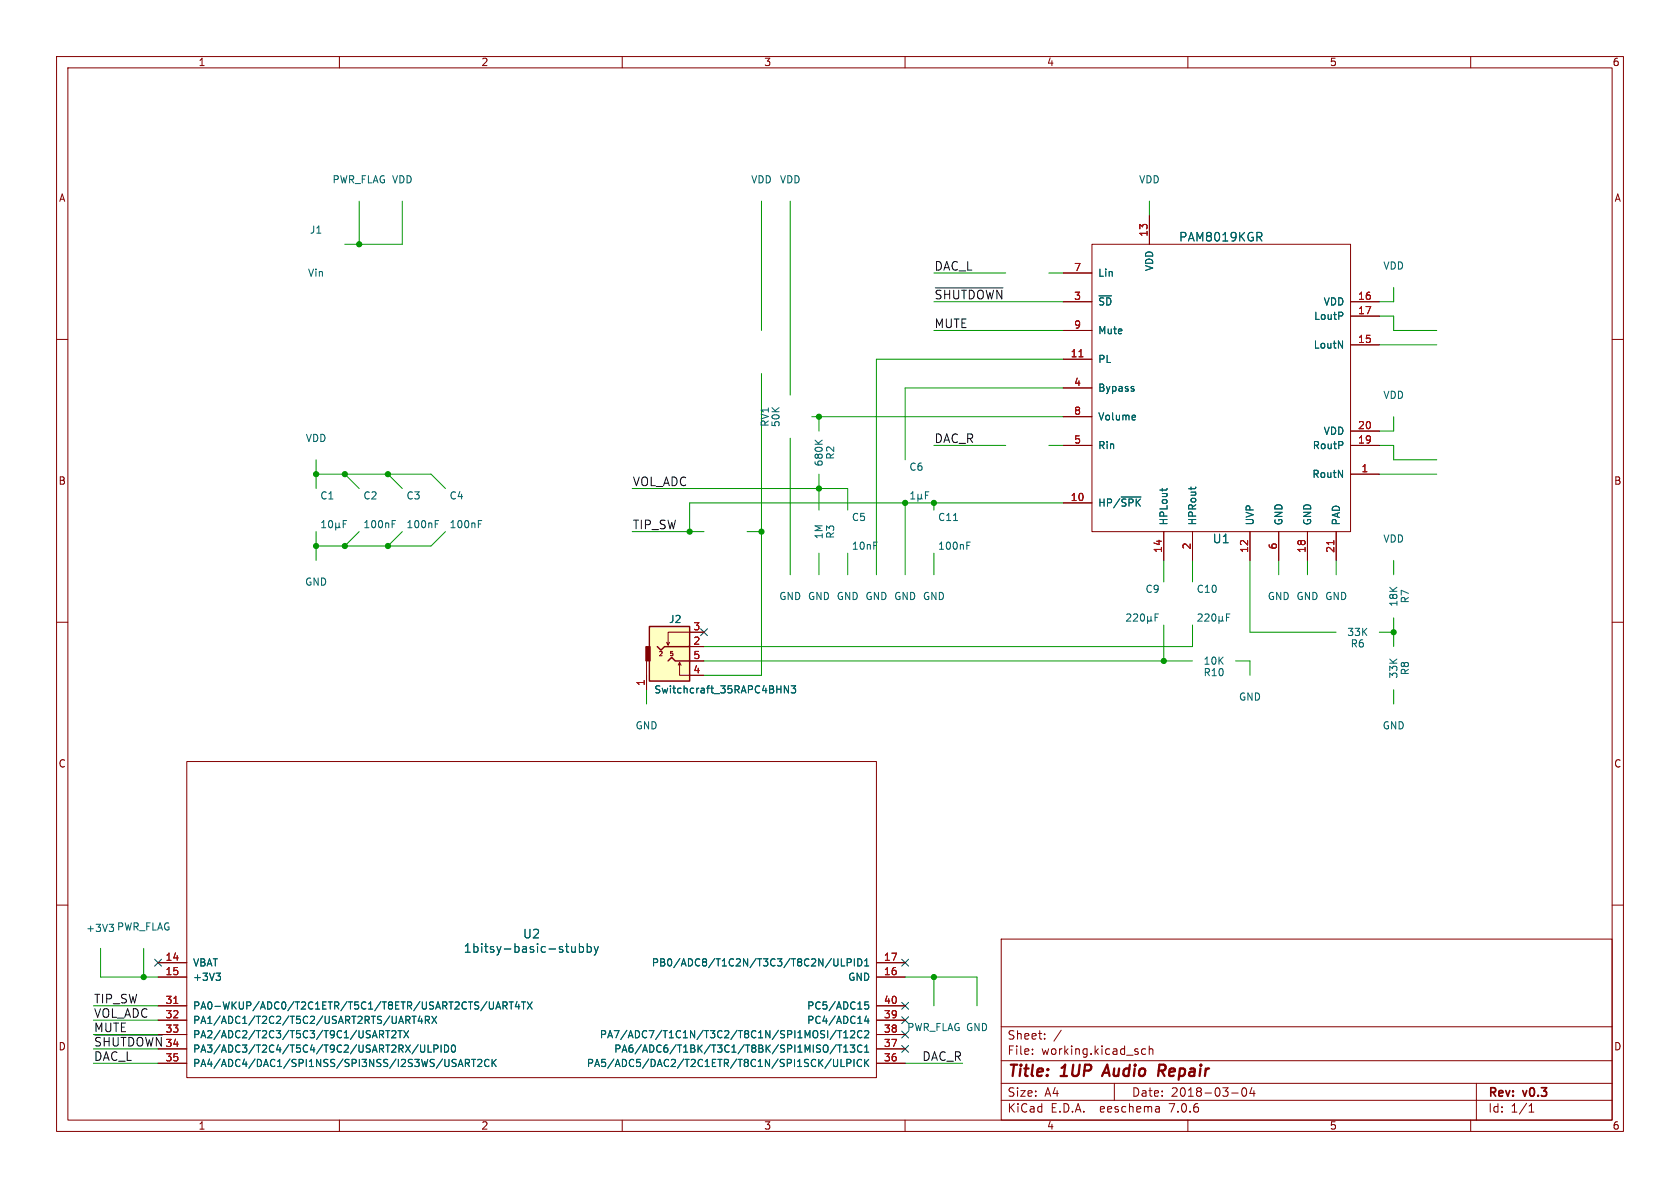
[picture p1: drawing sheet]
<svg xmlns="http://www.w3.org/2000/svg" width="297mm" height="210mm" viewBox="0 0 297 210" stroke-linecap="round" stroke-linejoin="round" font-family="sans-serif">
<g fill="none" stroke="#840000" stroke-width=".18">
<path d="M10 10h277v190h-277zM12 12h273v186h-273zM60 10v2M110 10v2M160 10v2M210 10v2M260 10v2M203.2 38.1v5.1M10 60h2M188 53.3h5M188 48.3h5M188 58.4h5"/>
<path d="M193 43.2h45.8v50.8h-45.8zM238.8 53.3h5M238.8 55.9h5M285 60h2M188 63.5h5M188 78.7h5M188 68.6h5M188 73.7h5M238.8 61h5M238.8 78.7h5M238.8 76.2h5M188 88.9h5"/>
<path d="M205.7 94v5.1M210.8 94v5.1M221 94v5.1M226.1 94v5.1M231.1 94v5.1M236.2 94v5.1M238.8 83.8h5M10 110h2M114.3 116.8v5.1M118.4 113.5l-.3 .5M119.9 117.6l.2-.5v2.3h4.4M120.1 117.1l.3 .5"/>
<path d="M121.9 114.3h2.6M121.9 116.8h2.6M124.5 111.8h-6.4v2.2l-.2-.5M285 110h2M33 134.6h121.9v55.9h-121.9zM10 160h2M285 160h2M27.9 170.2h5.1M27.9 172.7h5.1M27.9 177.8h5.1M154.9 170.2h5.1M154.9 172.7h5.1"/>
<path d="M154.9 177.8h5.1M177 166h108v32h-108zM27.9 185.4h5.1M27.9 180.3h5.1M27.9 182.9h5.1M27.9 188h5.1M60 198v2M110 198v2M154.9 185.4h5.1M154.9 180.3h5.1M154.9 182.9h5.1M154.9 188h5.1"/>
<path d="M160 198v2M177 194.5h108M177 191.5h108M177 187.5h108M177 181.5h108M182.5 186.3v.1M182.5 185.5v.1M184.7 183.6v.1M184.7 182.8v.1M187.6 182.1l-1.3 2M197 191.5v3M202.5 185.5l-.4-.1-.3 .3v.4l.2 .2h.5"/>
<path d="M203.2 185.5l.2-.1 .3 .1 .1 .9M203.2 184.9v1.5M204.9 195.7l.1 .9M205 196.5l-.2 .1M205 196h-.2M210 198v2M217.7 193.2h1.2M219.7 192.4l.2-.1a.81 .81 0 0 1 .6 .6 .81 .81 0 0 1-.3 .8l-.2 .1a.81 .81 0 0 1-.3-1.4zM221.3 192.2l-.3 1.1h.9M221.7 192.8v1M260 198v2M261 191.5v6.5"/>
<path d="M270.3 196.6h.9M270.3 195.5l.4-.4v1.5"/>
</g>
<path d="M195.7 188.2l-.9 2M205.3 189.3l.6 .9M205.7 188.2h-.7l-.3 2M205.8 189.2l-1 .1" fill="none" stroke="#840000" stroke-width=".4"/>
<path d="M114.8 110.7h7.1v9.7h-7.1z" fill="#ffffc2" stroke="#ffffc2" stroke-width=".18"/>
<path d="M114.8 110.7h7.1v9.7h-7.1zM116.2 114.3l.6 .6 .7-.6h4.4M118.1 116.8l.6-.6 .7 .6h2.5" fill="none" stroke="#840000" stroke-width=".25"/>
<path d="M114.2 114.3h.7v2.5h-.7z" fill="#840000" stroke="#840000" stroke-width=".18"/>
<g fill="none" stroke="#006464" stroke-width=".18">
<path d="M222.6 41.9l.5 .7M222.8 41.1l.3 .3-.1 .3-.2 .2M237.3 55.3v.4M144.1 77.8l.7 .7M145.4 77.8l-.8 .5M200.3 68.7l.2 .2-.2 .3M200.3 68.3l.1 .1M200.6 73.4l.1 .3-.6 .1M200.7 74.2h-.1M56.9 93.3h.7M56.9 92.4l.3-.4v1.3M58.3 92.1l.1-.1a.68 .68 0 0 1 .4 .7 .68 .68 0 0 1-.4 .6 .84 .84 0 0 1-.1-1.2z"/>
<path d="M59.3 93.1l.2 .2h.3l.2-.2M59.3 92.4v1.3M60 93.1l.1 .2M60 92.4v.7M60.7 92.6h.4M61.3 92h-.6v1.3M64.5 93.3h.7M64.5 92.4l.4-.4v1.3M65.9 92.1l.1-.1a.68 .68 0 0 1 .4 .7 .68 .68 0 0 1-.4 .6 .84 .84 0 0 1-.1-1.2zM67 92.1l.2-.1a.68 .68 0 0 1 .4 .7 .68 .68 0 0 1-.4 .6l-.2-.1-.1-.4zM68.2 92.4v.9M68.2 92.6l.2-.2 .3 .1v.8"/>
<path d="M69.3 92.6h.4M69.9 92h-.6v1.3M76.9 92h.7M76.9 92.6h.5M84.6 92h.6M84.6 92.6h.4M161 88.2h.7M161 87.3l.4-.4v1.3M162.3 88l.2 .2h.2l.2-.2M162.3 87.4v1.2M162.9 88l.2 .2M162.9 87.4v.6"/>
<path d="M163.6 87.5h.4M164.2 86.9h-.6v1.3M168.6 92h.7M170.9 96.4h.4M170.9 95.8h.6M198.2 87.9h3.5M205.5 86.3v.5M206.3 86.3v.3M210.6 86.1v.5M211.4 86.1v.1M199.2 108.7l.5-.2 .2 .4-.8 .9h.8M200.4 108.7l.5-.2 .2 .4-.8 .9h.8"/>
<path d="M201.8 108.6l.1-.1a.68 .68 0 0 1 .4 .7 .68 .68 0 0 1-.4 .6 .84 .84 0 0 1-.1-1.2zM202.9 109.6l.2 .2h.2l.2-.2M202.9 109v1.2M203.5 109.6l.2 .2M203.5 109v.6M204.2 109.1h.4M204.8 108.5h-.6v1.3M211.8 108.7l.5-.2 .2 .4-.8 .9h.8M213 108.7l.5-.2 .2 .4-.7 .9h.7M214.4 108.6l.1-.1a.68 .68 0 0 1 .5 .7 .68 .68 0 0 1-.5 .6 .84 .84 0 0 1-.1-1.2zM215.5 109.6l.2 .2h.2l.2-.2M215.5 109v1.2"/>
<path d="M216.1 109.6l.2 .2M216.1 109v.6M216.8 109.1h.5M217.4 108.5h-.6v1.3M139.4 121.2v1.3l-.7-1.3v1.3M139.9 121.2h.8l-.5 .5 .4 .1v.6l-.2 .1-.5-.1M19.3 163.4h.8l-.4 .5M19.8 163.9l.3 .2v.3l-.3 .3M38.2 172h.8l-.4 .5M38.7 172.5l.3 .3v.3l-.3 .2M72.8 179.6h.8M73.2 179.6v1.3"/>
<path d="M74.2 179.6l-.3 .9h.8M76.3 179.6l.9 1.3M77.2 179.6l-.9 1.3M87.7 178.4l.4-1.3 .4 1.3M87.8 178h.6M88.9 177.8l.6-.1 .2-.2-.1-.3-.7-.1v1.3M89.2 177.8l.5 .6M90 177.1h.7M90.4 177.1v1.3M91.4 177l-.3 1h.8M91.7 177.5v.9M92.2 177.1h.7"/>
<path d="M92.6 177.1v1.3M93.2 177.1l.9 1.3M94.1 177.1l-.9 1.3M101.1 167.3v1h.4l.2-.1M101.7 167.3v1M102.4 167.4l.5-.1 .3 .3v.4l-.2 .3h-.6M102.4 166.8v1.5M103.8 167.4l.4-.1 .3 .3v.4l-.1 .3h-.6M103.8 166.8v1.5M105 167.3l.4 1M105.4 168.3l-.1 .4-.3 .1M105.8 167.3l-.4 1"/>
<path d="M148.1 169.5v1.1l-.2 .2-.4-.1M148.7 169.5v1.3h.6M149.8 170.2l.6-.1 .1-.2-.1-.3-.6-.1v1.3M151 169.5v1.3M151.6 169.5a.64 .64 0 0 1 .8 .6 .64 .64 0 0 1-.8 .7zM152.9 170.8h.7M152.9 169.9l.3-.4v1.3M153.2 179.6l-.3 .9h.7M153.5 177.1h-.6v.6l.1-.1 .5 .1 .1 .1-.1 .5-.2 .1-.4-.1M67.1 182.2h.5l.2 .2-.1 .4-.6 .1M67.4 182.9l.4 .6M68.2 182.2h.7"/>
<path d="M68.5 182.2v1.3M69.3 182.3l.5-.1 .2 .4-.8 .9h.8M70.4 182.2h.7M70.7 182.2v1.3M71.4 182.2l.8 1.3M72.2 182.2l-.8 1.3M74.4 184.7v1.1l.2 .2 .4-.1 .1-.1v-1.1M74.5 180.1v.8M75.2 180.3h.6l.1-.2v-.3l-.7-.2v1.3M75.5 180.3l.4 .6M75.7 184.7v1.3h.6M76.7 185.4l.6-.1 .1-.1v-.3l-.7-.2v1.3"/>
<path d="M78 184.7v1.3M78.6 184.7a.64 .64 0 0 1 .7 .7 .64 .64 0 0 1-.7 .6zM80 184.8l.1-.1a.68 .68 0 0 1 .4 .7 .68 .68 0 0 1-.4 .6 .84 .84 0 0 1-.1-1.2zM81 188.5l.4-1.2 .5 1.2M81.1 188.2h.6M82.3 187.9h.6l.1-.2-.1-.3-.6-.1v1.2M82.6 187.9l.4 .6M83.4 187.3h.7M83.7 187.3v1.2M84.5 187.4l.4-.1 .3 .3-.8 .9h.8M86.4 187.4a.6 .6 0 0 0-.8 .4 .6 .6 0 0 0 .6 .7l.2-.1M87 187.3v1.2"/>
<path d="M87.2 187.8l.5 .7M87.7 187.3l-.7 .7M147.4 187.3v1l.2 .2h.4l.1-.2v-1M147.8 184.7l-1.1 1.6M147.8 182.1l-1.1 1.7M148.1 182.2h.7M148.1 184.7h.7M148.4 182.2v1.3M148.4 184.7v1.3M148.7 187.3v1.2h.6M149.2 183.5h.7M149.2 186h.7"/>
<path d="M149.2 182.6l.3-.4v1.3M149.2 185.1l.3-.4v1.3M149.7 187.9h.6l.1-.2v-.3l-.7-.1v1.2M150.3 184.7h.8l-.4 .5 .3 .1v.6l-.1 .1-.6-.1M150.4 182.3l.5-.1 .2 .4-.8 .9h.8M151 187.3v1.2M152.3 187.4a.6 .6 0 0 0-.8 .4 .6 .6 0 0 0 .6 .7l.2-.1M152.4 182.3a.6 .6 0 0 0-.9 .4 .6 .6 0 0 0 .6 .8l.3-.2M152.4 184.9a.6 .6 0 0 0-.9 .4 .6 .6 0 0 0 .6 .7l.3-.1M152.9 185.1l.3-.4v1.3M152.9 182.3l.4-.1 .3 .4-.8 .9h.8M152.9 186h.7"/>
<path d="M152.9 187.3v1.2M153 187.8l.6 .7M153.5 180.1v.8M153.6 187.3l-.7 .7"/>
</g>
<path d="M190.7 63.1h.8M235.8 95.6v.7M30.7 177.4h.7" fill="none" stroke="#a90000" stroke-width=".18"/>
<path d="M165.4 50.9h11.9M16.8 183h11.9" fill="none" stroke="#0f0f0f" stroke-width=".18"/>
<g fill="none" stroke="#009600" stroke-width=".18">
<path d="M63.5 35.6v7.6M71.1 35.6v7.6h-10.1M134.6 35.6v22.8M139.7 35.6v34.3M203.2 35.6v2.5M165.1 53.3h22.9M165.1 58.4h22.9M165.1 48.3h12.7M185.4 48.3h2.6M243.8 55.9h2.6v2.5h7.6M246.4 50.8v2.5h-2.6M134.6 66v53.4h-10.1"/>
<path d="M139.7 77.5v24.1M143.5 73.7h44.5M144.8 73.7v2.5M165.1 78.7h12.7M185.4 78.7h2.6M188 68.6h-28v12.7M188 63.5h-33.1v38.1M243.8 78.7h2.6v2.6h7.6M243.8 61h10.2M246.4 73.7v2.5h-2.6M55.9 83.8h20.3l2.5 2.6M55.9 81.3v5.1"/>
<path d="M55.9 94v5.1M61 83.8l2.5 2.6M63.5 94l-2.5 2.5M68.6 83.8l2.5 2.6M71.1 94l-2.5 2.5M78.7 94l-2.5 2.5h-20.3M111.8 86.4h38.1v3.8M111.8 94h12.7M132.1 94h2.5M144.8 83.8v6.4M144.8 97.8v3.8M149.9 97.8v3.8"/>
<path d="M160 88.9v12.7M165.1 88.9v1.3M165.1 97.8v3.8M188 88.9h-66.1v5.1M205.7 99.1v3.8M210.8 99.1v3.8M221 99.1v12.7h15.2M226.1 99.1v2.5M231.1 99.1v2.5M236.2 99.1v2.5M243.8 83.8h10.2M246.4 99.1v2.5"/>
<path d="M124.5 116.8h86.3M205.7 110.5v6.3M210.8 110.5v3.8h-86.3M218.4 116.8h2.6v2.6M243.8 111.8h2.6M246.4 109.2v5.1M114.3 121.9v2.6M246.4 121.9v2.6M16.5 177.8h11.4M17.8 167.6v5.1h10.1M25.4 167.6v5.1M160 172.7h12.7v5.1"/>
<path d="M165.1 172.7v5.1M16.5 180.3h11.4M16.5 182.9h11.4M16.5 188h11.4M16.5 185.4h11.4M160 188h10.2"/>
</g>
<g fill="none" stroke="#000084" stroke-width=".18">
<path d="M123.9 111.2l1.2 1.2M125.1 111.2l-1.2 1.2M27.3 169.6l1.2 1.2M28.5 169.6l-1.2 1.2M159.4 177.2l1.2 1.2M159.4 169.6l1.2 1.2M159.4 179.7l1.2 1.2M160.6 177.2l-1.2 1.2M160.6 169.6l-1.2 1.2M160.6 179.7l-1.2 1.2M159.4 184.8l1.2 1.2M159.4 182.3l1.2 1.2"/>
<path d="M160.6 184.8l-1.2 1.2M160.6 182.3l-1.2 1.2"/>
</g>
<g fill="#009600" stroke="#009600" stroke-width=".18">
<circle cx="68.6" cy="83.8" r=".46"/>
<circle cx="61" cy="83.8" r=".46"/>
<circle cx="63.5" cy="43.2" r=".46"/>
<circle cx="55.9" cy="83.8" r=".46"/>
<circle cx="68.6" cy="96.5" r=".46"/>
<circle cx="144.8" cy="73.7" r=".46"/>
<circle cx="144.8" cy="86.4" r=".46"/>
<circle cx="134.6" cy="94" r=".46"/>
<circle cx="160" cy="88.9" r=".46"/>
<circle cx="121.9" cy="94" r=".46"/>
<circle cx="205.7" cy="116.8" r=".46"/>
<circle cx="165.1" cy="172.7" r=".46"/>
<circle cx="165.1" cy="88.9" r=".46"/>
<circle cx="246.4" cy="111.8" r=".46"/>
<circle cx="55.9" cy="96.5" r=".46"/>
<circle cx="61" cy="96.5" r=".46"/>
<circle cx="25.4" cy="172.7" r=".46"/>
</g>
<g font-size="2.8" fill="#840000">
<text x="178" y="190.9">Title:</text>
<text x="187.7" y="190.9">1UP</text>
<text x="196" y="190.9">Audio</text>
<text x="206.4" y="190.9">Repair</text>
</g>
<g font-size="2.1" fill="#0f0f0f">
<text x="165.1" y="47.9">DAC_L</text>
<text x="165.1" y="53">~{SHUTDOWN}</text>
<text x="165.1" y="58.1">MUTE</text>
<text x="165.1" y="78.4">DAC_R</text>
<text x="111.8" y="86">VOL_ADC</text>
<text x="111.8" y="93.7">TIP_SW</text>
<text x="16.5" y="177.5">TIP_SW</text>
<text x="16.5" y="185.1">~{SHUTDOWN}</text>
<text x="16.5" y="182.6">MUTE</text>
<text x="16.5" y="180">VOL_ADC</text>
<text x="16.5" y="187.6">DAC_L</text>
<text x="163" y="187.6">DAC_R</text>
</g>
<g font-size="2.1" fill="#006464">
<text x="208.3" y="42.9">PAM8019KGR</text>
<text x="214.3" y="96.2">U1</text>
<text x="92.4" y="166.1">U2</text>
<text x="81.9" y="168.6">1bitsy-basic-stubby</text>
</g>
<g font-size="2.1" fill="#840000">
<text x="178" y="184">Sheet:</text>
<text x="178" y="186.7">File:</text>
<text x="184.1" y="186.7">working.kicad_sch</text>
<text x="178" y="196.9">KiCad</text>
<text x="178" y="194.1">Size:</text>
<text x="184.7" y="194.1">A4</text>
<text x="185.7" y="196.9">E.D.A.</text>
<text x="194.6" y="196.9">eeschema</text>
<text x="200" y="194.1">Date:</text>
<text x="207" y="196.9">7.0.6</text>
<text x="207" y="194.1">2018-03-04</text>
<text x="263" y="194.3">Rev:</text>
<text x="263" y="196.9">Id:</text>
<text x="267.1" y="196.9">1/1</text>
<text x="269.4" y="194.3">v0.3</text>
</g>
<g font-size="1.8" fill="#840000">
<text x="35" y="11.9">1</text>
<text x="85" y="11.9">2</text>
<text x="135" y="11.9">3</text>
<text x="185" y="11.9">4</text>
<text x="235" y="11.9">5</text>
<text x="285" y="11.9">6</text>
<text x="10.3" y="35.9">A</text>
<text x="285.3" y="35.9">A</text>
<text x="10.3" y="85.9">B</text>
<text x="285.3" y="85.9">B</text>
<text x="10.3" y="135.9">C</text>
<text x="285.3" y="135.9">C</text>
<text x="10.3" y="185.9">D</text>
<text x="285.3" y="185.9">D</text>
<text x="35" y="199.9">1</text>
<text x="85" y="199.9">2</text>
<text x="135" y="199.9">3</text>
<text x="185" y="199.9">4</text>
<text x="235" y="199.9">5</text>
<text x="285" y="199.9">6</text>
</g>
<g font-size="1.8" fill="#006464">
<text x="58.7" y="32.6">PWR_FLAG VDD</text>
<text x="132.7" y="32.6">VDD</text>
<text x="137.8" y="32.6">VDD</text>
<text x="201.3" y="32.6">VDD</text>
<text x="54.7" y="41.5">J1</text>
<text x="244.5" y="47.9">VDD</text>
<text x="54.4" y="49.1">Vin</text>
<text x="194.1" y="49.1">Lin</text>
<text x="204.1" y="48" transform="rotate(-90 204.1 48)">VDD</text>
<text x="194.1" y="54.2">~{SD}</text>
<text x="194.1" y="59.3">Mute</text>
<text x="232.2" y="56.7">LoutP</text>
<text x="233.9" y="54.2">VDD</text>
<text x="194.1" y="64.4">PL</text>
<text x="232.2" y="61.8">LoutN</text>
<text x="194.1" y="69.4">Bypass</text>
<text x="244.5" y="70.7">VDD</text>
<text x="136.1" y="75.5" transform="rotate(-90 136.1 75.5)">RV1</text>
<text x="138" y="75.6" transform="rotate(-90 138 75.6)">50K</text>
<text x="194.1" y="74.5">Volume</text>
<text x="233.9" y="77.1">VDD</text>
<text x="54" y="78.3">VDD</text>
<text x="145.6" y="82.6" transform="rotate(-90 145.6 82.6)">680K</text>
<text x="147.7" y="81.4" transform="rotate(-90 147.7 81.4)">R2</text>
<text x="160.7" y="83.4">C6</text>
<text x="194.1" y="79.6">Rin</text>
<text x="232" y="79.6">RoutP</text>
<text x="56.5" y="88.5">C1</text>
<text x="64.1" y="88.5">C2</text>
<text x="71.8" y="88.5">C3</text>
<text x="79.4" y="88.5">C4</text>
<text x="194.1" y="89.8">HP/~{SPK}</text>
<text x="231.9" y="84.7">RoutN</text>
<text x="71.8" y="93.6">100nF</text>
<text x="79.4" y="93.6">100nF</text>
<text x="145.6" y="95.4" transform="rotate(-90 145.6 95.4)">1M</text>
<text x="147.7" y="95.3" transform="rotate(-90 147.7 95.3)">R3</text>
<text x="150.5" y="92.3">C5</text>
<text x="165.7" y="92.3">C11</text>
<text x="206.6" y="93" transform="rotate(-90 206.6 93)">HPLout</text>
<text x="211.7" y="93" transform="rotate(-90 211.7 93)">HPRout</text>
<text x="221.8" y="93" transform="rotate(-90 221.8 93)">UVP</text>
<text x="226.9" y="93" transform="rotate(-90 226.9 93)">GND</text>
<text x="232" y="93" transform="rotate(-90 232 93)">GND</text>
<text x="237.1" y="93" transform="rotate(-90 237.1 93)">PAD</text>
<text x="150.5" y="97.4">10nF</text>
<text x="165.7" y="97.4">100nF</text>
<text x="244.5" y="96.1">VDD</text>
<text x="53.8" y="103.7">GND</text>
<text x="137.7" y="106.3">GND GND GND GND GND GND</text>
<text x="202.4" y="105">C9</text>
<text x="211.5" y="105">C10</text>
<text x="224" y="106.3">GND GND GND</text>
<text x="247.2" y="107.4" transform="rotate(-90 247.2 107.4)">18K</text>
<text x="249.3" y="106.8" transform="rotate(-90 249.3 106.8)">R7</text>
<text x="118.2" y="110.3">J2</text>
<text x="238.1" y="112.6">33K</text>
<text x="212.7" y="119.7">R10</text>
<text x="212.7" y="117.7">10K</text>
<text x="238.7" y="114.7">R6</text>
<text x="249.3" y="119.5" transform="rotate(-90 249.3 119.5)">R8</text>
<text x="115.6" y="122.8">Switchcraft_35RAPC4BHN3</text>
<text x="218.9" y="124.1">GND</text>
<text x="247.2" y="120.1" transform="rotate(-90 247.2 120.1)">33K</text>
<text x="112.3" y="129.1">GND</text>
<text x="244.3" y="129.1">GND</text>
<text x="15.1" y="164.9">+3V3</text>
<text x="20.6" y="164.7">PWR_FLAG</text>
<text x="34" y="171">VBAT</text>
<text x="34" y="173.6">+3V3</text>
<text x="115.1" y="171">PB0/ADC8/T1C2N/T3C3/T8C2N/ULPID1</text>
<text x="149.9" y="173.6">GND</text>
<text x="34" y="178.7">PA0-WKUP/ADC0/T2C1ETR/T5C1/T8ETR/USART2CTS/UART4TX</text>
<text x="142.6" y="178.7">PC5/ADC15</text>
<text x="34" y="181.2">PA1/ADC1/T2C2/T5C2/USART2RTS/UART4RX</text>
<text x="34" y="183.7">PA2/ADC2/T2C3/T5C3/T9C1/USART2TX</text>
<text x="105.9" y="183.7">PA7/ADC7/T1C1N/T3C2/T8C1N/SPI1MOSI/T12C2</text>
<text x="142.6" y="181.2">PC4/ADC14</text>
<text x="160.3" y="182.5">PWR_FLAG GND</text>
<text x="34" y="186.3">PA3/ADC3/T2C4/T5C4/T9C2/USART2RX/ULPID0</text>
<text x="34" y="188.8">PA4/ADC4/DAC1/SPI1NSS/SPI3NSS/I2S3WS/USART2CK</text>
<text x="103.6" y="188.8">PA5/ADC5/DAC2/T2C1ETR/T8C1N/SPI1SCK/ULPICK</text>
<text x="108.5" y="186.3">PA6/ADC6/T1BK/T3C1/T8BK/SPI1MISO/T13C1</text>
</g>
<g font-size="1.8" fill="#a90000">
<text x="202.9" y="42" transform="rotate(-90 202.9 42)">13</text>
<text x="189.8" y="53.1">3</text>
<text x="189.8" y="48">7</text>
<text x="240" y="53.1">16</text>
<text x="189.8" y="58.2">9</text>
<text x="240" y="55.6">17</text>
<text x="189.2" y="63.2">11</text>
<text x="240" y="60.7">15</text>
<text x="189.8" y="68.3">4</text>
<text x="189.8" y="73.4">8</text>
<text x="240" y="75.9">20</text>
<text x="189.8" y="78.5">5</text>
<text x="240" y="78.5">19</text>
<text x="240.6" y="83.6">1</text>
<text x="189.2" y="88.6">10</text>
<text x="205.5" y="97.8" transform="rotate(-90 205.5 97.8)">14</text>
<text x="210.6" y="97.2" transform="rotate(-90 210.6 97.2)">2</text>
<text x="220.7" y="97.8" transform="rotate(-90 220.7 97.8)">12</text>
<text x="225.8" y="97.2" transform="rotate(-90 225.8 97.2)">6</text>
<text x="230.9" y="97.8" transform="rotate(-90 230.9 97.8)">18</text>
<text x="236" y="97.8" transform="rotate(-90 236 97.8)">21</text>
<text x="122.5" y="111.5">3</text>
<text x="122.5" y="114">2</text>
<text x="122.5" y="119.1">4</text>
<text x="122.5" y="116.6">5</text>
<text x="114" y="121.4" transform="rotate(-90 114 121.4)">1</text>
<text x="29.2" y="169.9">14</text>
<text x="29.2" y="172.5">15</text>
<text x="156.2" y="172.5">16</text>
<text x="156.2" y="169.9">17</text>
<text x="29.2" y="177.5">31</text>
<text x="156.2" y="177.5">40</text>
<text x="29.2" y="180.1">32</text>
<text x="29.2" y="182.6">33</text>
<text x="29.2" y="185.2">34</text>
<text x="156.2" y="185.2">37</text>
<text x="156.2" y="182.6">38</text>
<text x="156.2" y="180.1">39</text>
<text x="29.2" y="187.7">35</text>
<text x="156.2" y="187.7">36</text>
</g>
<g font-size="1.1" fill="#840000">
<text x="116.3" y="116.2">2</text>
<text x="118.2" y="116.2">5</text>
</g>
</svg>
